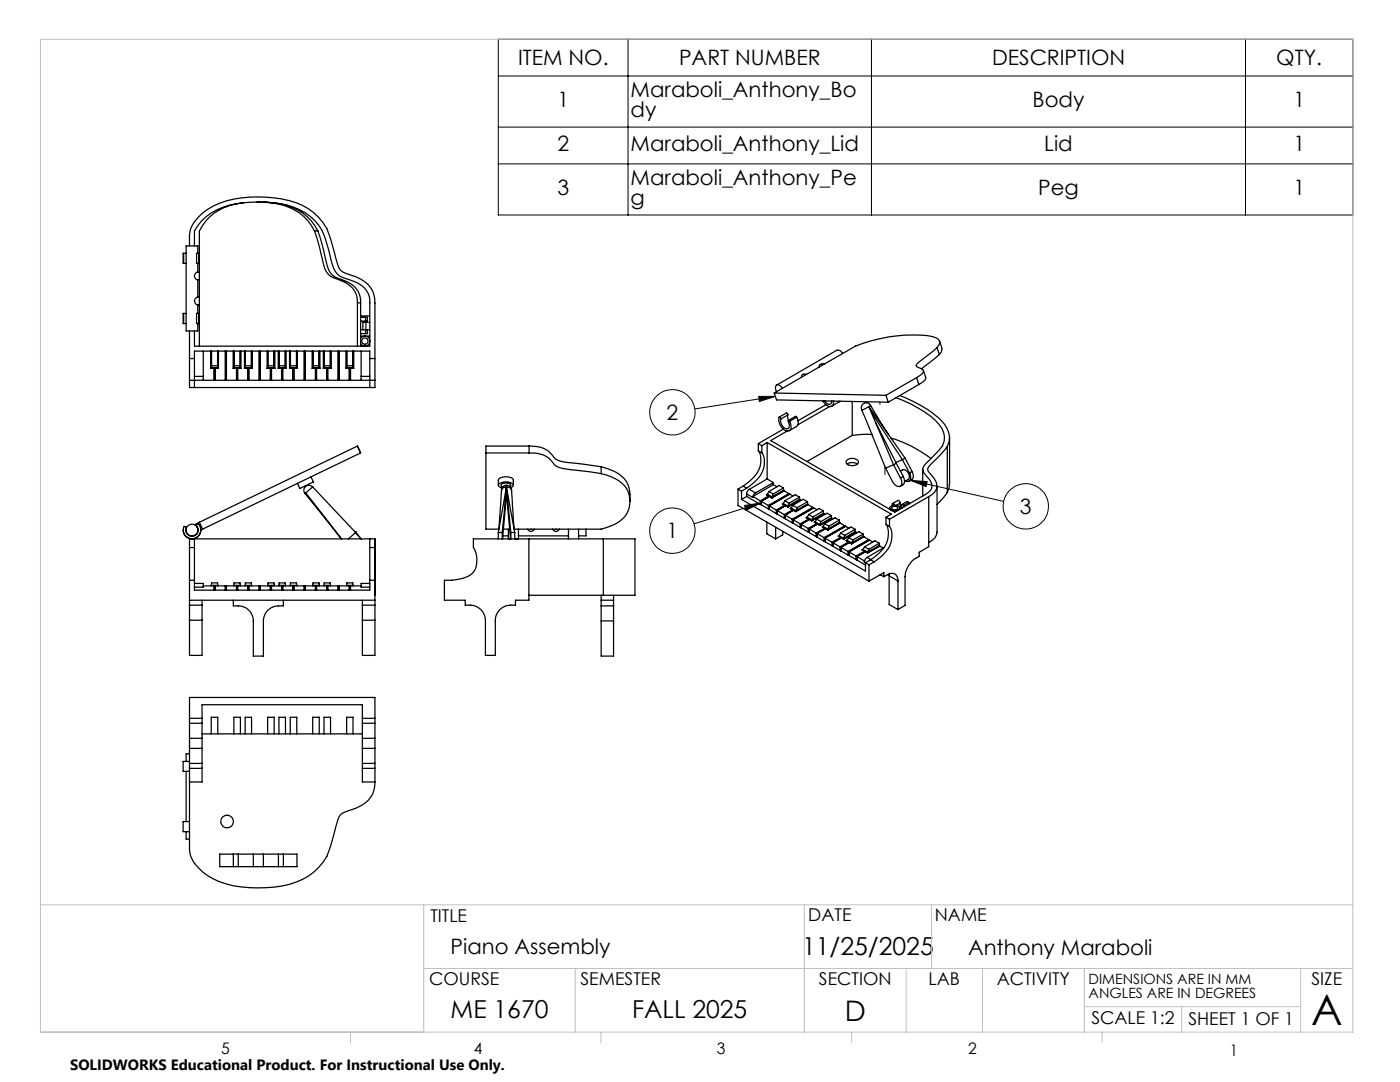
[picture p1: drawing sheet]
<svg xmlns="http://www.w3.org/2000/svg" width="279mm" height="216mm" viewBox="0 0 279 216" stroke-linecap="round" stroke-linejoin="round" font-family="sans-serif">
<g fill="none" stroke="#000" stroke-width=".25">
<path d="M36.7 50.6h-.2v2h.2M36.7 52.6h.4M36.7 50.6h.4M36.7 50.6v2M37.8 49.1v-1.9a6 6 0 0 1 2.8-4.8 16.8 16.8 0 0 1 10.9-3.1 17.3 17.3 0 0 1 11.1 3.1 10.9 10.9 0 0 1 3.8 6.6l.8 3.2a2.92 2.92 0 0 0 2.7 2.7 6.2 6.2 0 0 1 4.7 4l.2 1.6v11h-1v-1.4h-35v1.4h-1v-5.5M39.5 50.6v-1.5h-2.4v16.9h2.4v-1.4M39.5 52.6v1.7M39.5 55.8v3.5M39.7 50.6h-.5v2h.5M39.7 50.6v2M39.7 52.6h.1M39.7 50.6h.1"/>
<path d="M39.8 59.3a.77 .77 0 0 0-1 .5 .77 .77 0 0 0 .6 1M39.8 54.3a.79 .79 0 0 0-1 .8 .79 .79 0 0 0 1 .7M48.6 40.5a11.9 11.9 0 0 0-9.8 5.6v3M51.3 40.3h.6M51.6 40.3a15.5 15.5 0 0 1 10.3 2.9 9 9 0 0 1 3.3 5.3l1 3.8a3.9 3.9 0 0 0 3.5 3.5 5 5 0 0 1 4.1 4v9.3h-35v-3.1M52.7 40.3a12.4 12.4 0 0 1 9.4 3.7l1.3 2.1M62.8 46.1a10.2 10.2 0 0 0-8.8-5.6 17.8 17.8 0 0 0-10.3 1.4 9.1 9.1 0 0 0-3.9 4.2v23M62.8 46.1l.7 2.4 1 3.8a3.8 3.8 0 0 0 3.1 3.5 4.6 4.6 0 0 1 3.7 4.6M62.8 46.1h.6M63.4 46.1l.8 2.4 .9 3.8a3.7 3.7 0 0 0 3.2 3.5 4.6 4.6 0 0 1 3.7 4.6M36.7 62.5h-.2v2.1h.2M36.7 64.6h.4"/>
<path d="M36.7 62.5h.4M36.7 62.5v2.1M37.8 71.6v4.3M37.8 75.9v1.4h37v-1.4M37.8 75.9h4.9M38.8 71.6v5.7M38.8 75.1h1.8M39.4 60.8h.4M39.5 60.8v1.7M39.7 62.5h-.5v2.1h.5M39.7 62.5v2.1M39.7 64.6h.1"/>
<path d="M39.7 62.5h.1M40.6 75.1v.8M40.6 70.1v5M42.1 70.1v3.4M42.1 73.5h.6M42.2 73.4l-.1 .1M42.2 70.1v3.3M42.2 73.4h1.3M42.2 70.1v2.9M42.2 73h1.2M42.2 73v.4M42.7 73.5v2.4"/>
<path d="M42.8 73.4l.1 .1M42.8 75.7l.1 .2M42.8 73.4l-.1 .1M42.8 75.7l-.1 .2M42.8 73.4v2.3M42.9 73.5v2.4M42.9 75.9h2M42.9 73.5h.7M43.4 70.1v2.9M43.4 73l.1 .4M43.5 73.4l.1 .1M43.5 70.1v3.3"/>
<path d="M43.6 70.1v3.4M44.9 70.1v5.8M45 75.7l-.1 .2M45 75.7l.2 .2M45 70.1v5.6M45.2 70.1v5.8M45.2 75.9h2M46.5 70.1v3.4M46.5 73.5h.7M46.7 73.4l-.2 .1M46.7 70.1v3.3M46.7 73.4h1.3"/>
<path d="M46.7 73h1.2M46.7 70.1v2.9M46.7 73v.4M47.2 73.5v2.4M47.3 73.4l.1 .1M47.3 75.7l.1 .2M47.3 73.4l-.1 .1M47.3 75.7l-.1 .2M47.3 73.4v2.3M47.4 73.5v2.4M47.4 75.9h2M47.4 73.5h.7"/>
<path d="M47.9 70.1v2.9M47.9 73l.1 .4M48 73.4l.1 .1M48 70.1v3.3M48.1 70.1v3.4M48.8 73.5h.6M48.8 70.1v3.4M48.9 73.4l-.1 .1M48.9 73.4h1.3M49 70.1l-.1 3.3M49.4 73.5v2.4M49.6 73.4l-.2 .1"/>
<path d="M49.6 75.7l-.2 .2M49.6 73.4l.1 .1M49.6 75.7l.1 .2M49.6 73.4v2.3M49.7 73.5v2.4M49.7 75.9h2M49.7 73.5h.6M50.2 73h-1.2l-.1 .4M50.2 70.1v2.9M50.2 73v.4M50.2 73.4l.1 .1M50.2 70.1v3.3"/>
<path d="M50.3 70.1v3.4M51.7 70.1v5.8M51.8 75.7l.1 .2M51.8 75.7l-.1 .2M51.8 70.1v5.6M51.9 70.1v5.8M51.9 75.9h2M53.3 73.5h.6M53.3 70.1v3.4M53.4 73.4l-.1 .1M53.4 70.1v3.3M53.4 73.4h1.3"/>
<path d="M53.5 73h1.2M53.5 70.1v2.9M53.5 73l-.1 .4M53.9 73.5v2.4M54.1 73.4l-.2 .1M54.1 75.7l-.2 .2M54.1 73.4l.1 .1M54.1 75.7l.1 .2M54.1 73.4v2.3M54.2 73.5v2.4M54.2 75.9h2M54.2 73.5h.7"/>
<path d="M54.7 70.1v2.9M54.7 73v.4M54.7 73.4l.2 .1M54.7 70.1v3.3M54.9 70.1v3.4M55.5 73.5h.7M55.5 70.1v3.4M55.7 73.4l-.2 .1M55.7 73.4h1.3M55.7 70.1v3.3M56.2 73.5v2.4M56.3 73.4l-.1 .1"/>
<path d="M56.3 75.7l-.1 .2M56.3 73.4l.1 .1M56.3 75.7l.1 .2M56.3 73.4v2.3M56.4 73.5v2.4M56.4 75.9h2.1M56.4 73.5h.7M56.9 73h-1.2v.4M56.9 70.1v2.9M56.9 73l.1 .4M57 73.4l.1 .1M57 70.1v3.3"/>
<path d="M57.1 70.1v3.4M57.8 73.5h.7M57.8 70.1v3.4M57.9 73.4l-.1 .1M57.9 70.1v3.3M57.9 73.4h1.3M58 73h1.2M58 70.1v2.9M58 73l-.1 .4M58.5 73.5v2.4M58.6 73.4l-.1 .1M58.6 73.4l.1 .1"/>
<path d="M58.6 75.7l.1 .2M58.6 75.7l-.1 .2M58.6 73.4v2.3M58.7 73.5v2.4M58.7 75.9h2M58.7 73.5h.6M59.2 70.1v2.9M59.2 73v.4M59.2 73.4l.1 .1M59.2 70.1v3.3M59.3 70.1v3.4M60.7 70.1v5.8"/>
<path d="M60.8 75.7l.1 .2M60.8 75.7l-.1 .2M60.8 70.1v5.6M60.9 70.1v5.8M60.9 75.9h2M62.3 73.5h.6M62.3 70.1v3.4M62.4 73.4l-.1 .1M62.4 70.1v3.3M62.4 73.4h1.3M62.5 73h1.2M62.5 70.1v2.9"/>
<path d="M62.5 73l-.1 .4M62.9 73.5v2.4M63.1 73.4l-.2 .1M63.1 75.7l-.2 .2M63.1 73.4l.1 .1M63.1 75.7l.1 .2M63.1 73.4v2.3M63.2 73.5v2.4M63.2 75.9h2M63.2 73.5h.7M63.7 70.1v2.9M63.7 73v.4"/>
<path d="M63.7 73.4l.2 .1M63.7 70.1v3.3M63.9 70.1v3.4M64.5 73.5h.7M64.5 70.1v3.4M64.7 73.4l-.2 .1M64.7 70.1v3.3M64.7 73.4h1.3M64.7 73h1.2M64.7 70.1v2.9M64.7 73v.4M65.2 73.5v2.4"/>
<path d="M65.3 73.4l-.1 .1M65.3 75.7l-.1 .2M65.3 73.4l.1 .1M65.3 75.7l.1 .2M65.3 73.4v2.3M65.4 73.5v2.4M65.4 75.9h2.1M65.4 73.5h.7M65.9 70.1v2.9M65.9 73l.1 .4M66 73.4l.1 .1M66 70.1v3.3"/>
<path d="M66.1 70.1v3.4M67.5 70.1v5.8M67.6 75.7l.1 .2M67.6 75.7l-.1 .2M67.6 70.1v5.6M67.7 70.1v5.8M67.7 75.9h2M69 73.5h.7M69 70.1v3.4M69.2 73.4l-.2 .1M69.2 73.4h1.2M69.2 70.1v3.3"/>
<path d="M69.7 73.5v2.4M69.8 73.4l.2 .1M69.8 73.4l-.1 .1M69.8 75.7l.2 .2M69.8 75.7l-.1 .2M69.8 73.4v2.3M70 73.5v2.4M70 75.9h4.8M70 73.5h.6M70.4 73h-1.2v.4M70.4 70.1v2.9M70.4 73v.4"/>
<path d="M70.4 73.4l.2 .1M70.4 70.1v3.3M70.6 70.1v3.4M71.3 60.4v8.7M71.3 60.4h.7M72 67.5a.99 .99 0 0 1 1.5-.2 .99 .99 0 0 1 0 1.5 .99 .99 0 0 1-1.5-.2M72 65.8h1M72 63.3h1M72 66.6h1M72 60.4v8.7M72 67.1h1.8M72 63h1.8"/>
<path d="M72.1 75.1v.8M72.1 70.1v5M72.1 75.1h1.7M73 63.3h.3v.8h-1.3M73 63.3v1M73 65.8v.8M73 64.3h-.6v1.5M73 65.8h.8M73 64.3h.8M73 64.3v1.5M73.3 65.8v.8h-.3M73.8 71.6v5.7"/>
<path d="M74.8 71.6v4.3M154.5 78.4l22.3 .5M154.5 78.4l.5 1.4 22.3 .5M156.1 77.5l-.2-.4a.59 .59 0 0 0-.8-.3 .59 .59 0 0 0-.3 .7l.2 .6M160.4 74.7l-.3 .1-.2 .4M160.4 74.6l.6 .1M164.2 80a1.67 1.67 0 0 0 1.7 1.1 .95 .95 0 0 0 .5-1.1M164.5 72.6l-.8 .1-.2 .2v.3M164.6 80l.3 .3a.61 .61 0 0 0 .7 .4 .61 .61 0 0 0 .4-.7M168.2 70.5l-.5-.5-.7-.1-12 6.9M176.8 78.9l.5 1.4M178.8 79.3a25.8 25.8 0 0 1 7.9 4.6 4.2 4.2 0 0 1 1.4 5l-.7 1-2.1 2.1a2.78 2.78 0 0 0-1.2 1.7l.5 1a3.8 3.8 0 0 1 1.4 2.4 2.03 2.03 0 0 1-1.3 1.6l-6.1 3.5-24.8-14.3 3.3-1.9"/>
<path d="M179.5 78.9a26.5 26.5 0 0 1 8 4.7 4.5 4.5 0 0 1 1.6 5.5M182.9 75.4l-6.1 3.5M182.9 75.4l.5 1.3M183.4 76.7l-6.1 3.6M184.3 73.9l.4 1.4a1.12 1.12 0 0 1-.8 1.1l-.5 .3M187 69.4l.4-.6a.95 .95 0 0 0-.6-1.4 18.1 18.1 0 0 0-7.8-.4l-4.1 .7-4.1 1.3-16.3 9.4M187 69.4l-4 3.3-.2 .3 .1 .1 .7 .3a.68 .68 0 0 1 .7 .8 2.72 2.72 0 0 1-1.4 1.2M187 69.4l.5 1.3M187.5 70.7l-3.6 2.9M187.5 68.1l.5 1.6-.5 1M60.9 98.5l7.2 9M61 98.4l7.2 9.1"/>
<path d="M61 98.4l-.1 .1M62.1 95.1l.4 1.1-1.9 .9-.8 .4-.4-1.1M62.4 97.2a1.01 1.01 0 0 0-1.4-.1 1.01 1.01 0 0 0-.1 1.4M62.4 97.2l-1.4 1.2M62.4 97.2l8.6 9.1M97 90.4h8.6M99.4 96.8v-1a2.03 2.03 0 0 1 2.6-.5l.4 .4v1.1M100.1 97.8l-.5 7.6M100.4 97.1a1.02 1.02 0 0 1 1.1-.2 1.02 1.02 0 0 1 .6 .9 1.09 1.09 0 0 0-1-.6 1.09 1.09 0 0 0-1 .6zM101.1 97.2l1.6 9.1M101.1 98.5l.8 9M101.1 97.2l-1.7 9.1"/>
<path d="M101.1 98.5l-.8 9M101.1 97.2v1.3M101.7 97.1l.2-.1a.56 .56 0 0 0-.2-.6 .56 .56 0 0 0-.6 0 .84 .84 0 0 0-1.1 .5l.3 .3M102 97.3a.48 .48 0 0 0 .4-.5 .48 .48 0 0 0-.4-.5 2.17 2.17 0 0 0-2.5 .5l.1 .3 .6 .3M102.1 97.8l.5 7.6M105.6 90.4a5 5 0 0 1 5 2.3 7.9 7.9 0 0 0 4.5 1.1l4.9 .7M105.6 89a5.1 5.1 0 0 1 5 2.4l.3 .2a15 15 0 0 0 5.4 1l3.7 .5M105.6 89h-8.6v16.6h2.6M105.6 89v1.4M120 94.5a8.3 8.3 0 0 1 5 2.9 5.1 5.1 0 0 1-3 7.5l-2 .7h-17.4M120 93.1l1 .4a5.8 5.8 0 0 1 4.7 4.5v2M120 93.1v1.4"/>
<path d="M147.3 97.6v3.3l26.1 15.1M147.3 97.6l.7 .4M148 98v1.7M148 99.7l24.7 14.2v-1.6M148.3 97l-1 .6M148.3 97l.7 .4M149 97.4l-1 .6M149 99.1l2.7 1.5M149 99.1l-1 .6M149 98.6v.5M149 98.6l1.2 .7v-.2M149.5 97.6l-.3 .4-.2 .6"/>
<path d="M149.5 97.6l1.3 .8M150.2 99.1l1.5 .8M150.2 99.1h.1M150.8 98.4l-.5 .7M151.3 90a4.5 4.5 0 0 1-1.3 5.6l-1.7 1.4M151.3 88.5l.7 .4M151.3 90l.7 .3M151.3 88.5v1.5M151.7 99.9l.2 .1M151.7 99.9v.7M152 90.3a4.5 4.5 0 0 1-1.3 5.8l-1.7 1.3M152 88.9v1.4"/>
<path d="M153 98.7h.1M153 98.7l.6 .3M153.1 88.3l24.8 14.3-1.1 .6M153.1 88.3l-1.1 .6M153.1 95.6l1.2 .7M153.1 88.3v7.3M153.1 95.6l-3.6 2M153.1 98.6v.2M153.1 98.6l1 .6M153.1 98.6l-.1 .1M153.5 98.1l.8 .5M153.5 98.1l-.4 .5"/>
<path d="M153.6 99v.1M153.6 99h-.2l-1.7 .9M153.6 99l-1.7 1M153.6 99l.5 .3M153.6 99.1l-1.7 .9M154.1 99.3h.1M154.1 99.2v.1M154.3 98.6l-.2 .6M154.3 96.7l.8 .4M154.3 96.3v.4M154.3 96.7l-4 2.4M154.3 96.3l-3.5 2.1"/>
<path d="M155.8 83.6a.25 .25 0 0 0 0-.3 .25 .25 0 0 0-.3 0 2.33 2.33 0 0 0 1.8 2.7 .86 .86 0 0 0 .5-1.3l-.2-.6M155.8 83.6a1.57 1.57 0 0 0 1.4 1.9 1.46 1.46 0 0 0 .1-1.6l.3 .2M156.4 85.6l-5.1 2.9M156.4 97.4v.4M156.4 97.4l-.9-.5-2 1.2M156.4 97.4l-2.1 1.2M156.4 97.8v.1M156.4 97.8l-2.3 1.4M156.5 97.9l-2.4 1.4M156.5 97.9l.9 .6M156.6 99.9l.9 .5M156.6 99.9l-.3 .6"/>
<path d="M157.2 82.8l.1 1.1 1.4-.8 .3 .2M157.2 82.8v-.2l-.2-.2-1.5 .8M157.2 82.8l-1.4 .8M157.4 98.5l.1 .1M157.4 98.5l-4 2.4M157.6 98.6l-4.1 2.3M157.6 98.6l.7 .4M157.6 98.6l-4.1 2.4M159 83.3l.3 1-.1 .5-1.7 1.1M159 83.3l-1.4 .8M159.6 99.2l-.9-.5-2.1 1.2M159.6 99.2v.4"/>
<path d="M159.6 99.2l-2.1 1.2M159.6 99.6l.1 .2M159.6 99.6l-2.4 1.4M159.7 99.8l-2.5 1.4M159.7 99.8l.2 .1M164.8 80.8l-5.6 3.2M165.6 81.1l-6.4 3.7M167.6 80l-1.6 1M169 91.8a1.52 1.52 0 0 1 2.3 .4 1.43 1.43 0 0 1-2.5 0zM169.1 92.6a1.81 1.81 0 0 1 2 0M170.1 86.9l-9 5.2M170.1 80.1v6.8"/>
<path d="M173.4 81.1l4.9 11.6M173.4 81.1l-1.4 .7M173.4 81.1l7.2 10.3M173.7 80.9l-.3 .2M173.9 82.3l6.2 9.4M174 86.7l-1-.1-2.9 .3M174.7 84.3l4.2 8.1M176.7 93.4l1.4 2.7a1.16 1.16 0 0 0 1.7 .8l.2-.6-.3-.9M177.3 86.7l-2.6-4.2a4.8 4.8 0 0 0-1.3-2 1.01 1.01 0 0 0-1.2 .2 1.01 1.01 0 0 0-.2 1.1l4.7 11.6M177.8 87.4a23 23 0 0 1 8 4.1M178.3 92.7l-1.6 .7M178.3 92.7l1.4 2.7"/>
<path d="M178.9 92.4l-.6 .3M178.9 92.4l1.4 2.7-.6 .3M179.7 94a.97 .97 0 0 1 1-.2 .97 .97 0 0 1 .6 .7l.2 .6-.1 .4-.9 .6M180.1 91.7l-1.3 .6M180.1 91.7l1.4 2.7M180.2 95.1a1.19 1.19 0 0 1-.5 1.9M180.6 91.4l-.5 .3M180.6 91.4l1.4 2.7M181.5 94.4h.1M181.5 94.4l.2 .6a.7 .7 0 0 1-.1 .9 .7 .7 0 0 1-.8 .1M182 94.1a1.19 1.19 0 0 1-.6 1.9M182 94.1l-.5 .3"/>
<path d="M184.1 93.7v5.3M185.3 99.1v10l-1.9 1.1v.8a4.7 4.7 0 0 0-2.8 4.1v5.7l-1.4 .8M185.3 99.1l-7.8 4.5M187 97v9.2M189.1 89.1l-2.5 2.7a3.7 3.7 0 0 0-1.5 1.9l.4 .7a3.2 3.2 0 0 1 1.4 3.2l-.3 .5-1.3 1M189.1 98.3l-2.1 2.3M189.1 89.1v9.2M189.5 87.3v9.2l-.1 .8-.3 1M36.7 105.1l.3-.1 .1 .2a1.27 1.27 0 0 0 1.2 1.8 1.27 1.27 0 0 0 1.1-1.8l-.1-.2a.25 .25 0 0 1 0-.4 .25 .25 0 0 1 .4 0 1.74 1.74 0 0 1-1.1 2.9 1.74 1.74 0 0 1-1.9-2.4zM37.1 105.3v.5M37.8 109.3v6.5M37.8 109.3v-1.8h37v13.3"/>
<path d="M37.8 115.8h1M37.8 119.8h37M37.8 115.8v5M37.8 109.3h1M38.8 109.3v6.5M38.8 116.4h1.8v.5M38.8 115.8v2h35v-2M38.8 107.5v1.8M39.5 106h.1M39.8 104.2l-1 .5M39.8 104.2l31.5-15.2 .7 1.4-31.6 15.2M39.8 104.2l.6 1.4"/>
<path d="M40.3 119.8v1M40.4 105.6l-.3 .2a1.76 1.76 0 0 1-1.8 1.7 1.76 1.76 0 0 1-1.8-1.7M40.6 116.9h2.1M40.6 116.9v.3h-1.8M42.2 116.8v-.5h1.2l.1 .5M42.2 116.8h1.3M42.2 116.8v.1M42.7 116.9l.1 .2M42.7 116.9v.9M42.8 117.1v.7M42.9 116.9l-.1 .2M42.9 116.9v.9"/>
<path d="M42.9 116.9h2M43.5 116.8v.1M44.9 116.9l.1 .2M44.9 116.9v.9M45 117.1v.7M45.2 116.9l-.2 .2M45.2 116.9h2M45.2 116.9v.9M46.6 119.8v1.1a3.2 3.2 0 0 1 4 3v7h2v-7a3.2 3.2 0 0 1 4-3v-1.1M46.7 116.8v-.5h1.2l.1 .5M46.7 116.8h1.3M46.7 116.8v.1"/>
<path d="M47.2 116.9l.1 .2M47.2 116.9v.9M47.3 117.1v.7M47.4 116.9l-.1 .2M47.4 116.9h2M47.4 116.9v.9M48 116.8v.1M48.9 116.8l.1-.5h1.2v.5M48.9 116.8h1.3M48.9 116.8v.1M49.4 116.9l.2 .2M49.4 116.9v.9"/>
<path d="M49.6 117.1v.7M49.7 116.9l-.1 .2M49.7 116.9h2M49.7 116.9v.9M50.2 116.8v.1M51.7 116.9l.1 .2M51.7 116.9v.9M51.8 117.1v.7M51.9 116.9l-.1 .2M51.9 116.9h2M51.9 116.9v.9M53.4 116.8l.1-.5h1.2v.5"/>
<path d="M53.4 116.8h1.3M53.4 116.8v.1M53.9 116.9l.2 .2M53.9 116.9v.9M54.1 117.1v.7M54.2 116.9l-.1 .2M54.2 116.9h2M54.2 116.9v.9M54.7 116.8v.1M55.7 116.8v-.5h1.2l.1 .5M55.7 116.8h1.3M55.7 116.8v.1"/>
<path d="M56.2 116.9l.1 .2M56.2 116.9v.9M56.3 117.1v.7M56.4 116.9l-.1 .2M56.4 116.9h2.1M56.4 116.9v.9M57 116.8v.1M57.9 116.8l.1-.5h1.2v.5M57.9 116.8h1.3M57.9 116.8v.1M58.5 116.9l.1 .2M58.5 116.9v.9"/>
<path d="M58.6 117.1v.7M58.7 116.9l-.1 .2M58.7 116.9h2M58.7 116.9v.9M59.2 116.8v.1M60.7 116.9l.1 .2M60.7 116.9v.9M60.8 117.1v.7M60.9 116.9l-.1 .2M60.9 116.9h2M60.9 116.9v.9M62.4 116.8l.1-.5h1.2v.5"/>
<path d="M62.4 116.8h1.3M62.4 116.8v.1M62.9 116.9l.2 .2M62.9 116.9v.9M63.1 117.1v.7M63.2 116.9l-.1 .2M63.2 116.9h2M63.2 116.9v.9M63.7 116.8v.1M64.7 116.8v-.5h1.2l.1 .5M64.7 116.8h1.3M64.7 116.8v.1"/>
<path d="M65.2 116.9l.1 .2M65.2 116.9v.9M65.3 117.1v.7M65.4 116.9l-.1 .2M65.4 116.9h2.1M65.4 116.9v.9M66 116.8v.1M67.5 116.9l.1 .2M67.5 116.9v.9M67.6 117.1v.7M67.7 116.9l-.1 .2M67.7 116.9h2"/>
<path d="M67.7 116.9v.9M69.2 116.8v-.5h1.2v.5M69.2 116.8h1.2M69.2 116.8v.1M69.7 116.9l.1 .2M69.7 116.9v.9M69.8 117.1v.7M70 116.9l-.2 .2M70 116.9h2.1M70 116.9v.9M70.4 116.8v.1M70.9 106.2h.1"/>
<path d="M71 106.3h.1M71 106.3l-1.5 1.2M71 106.3l1.1 1.2M72.1 116.9v.3h1.7M72.3 119.8v1M73.8 109.3h1v6.5h-1M73.8 109.3v6.5M73.8 116.4h-1.7v.5M73.8 107.5v1.8M94.5 107.5h11.1v12.3h-2.7v1a3.3 3.3 0 0 0-4.1 3v7h-1.9v-7a3 3 0 0 0-3-3h-1v-1h-4.2v-4a9 9 0 0 0 5.5-1.4 4.2 4.2 0 0 0 .8-4l-.5-1.1zM99.4 106.3v1.2M99.4 106.3h.8"/>
<path d="M100.2 106.3l.9-8.9 .9 8.9M100.2 106.3v1.2M100.3 106.9h1.2M100.4 105.6h1.3M101.5 105.6v1.9M102 106.3h.7M102 106.3v1.2M102.7 106.3v1.2M103.5 105.6v1.9M103.5 106.9h10M105.3 105.6a.72 .72 0 0 0 .7 .4 .72 .72 0 0 0 .6-.4M105.6 107.5h14.8"/>
<path d="M105.6 118.8h14.8M110.3 105.6a.71 .71 0 0 0 .6 .5 .71 .71 0 0 0 .7-.5M113.5 105.6v1.9M115.5 105.6v1.9M116.9 105.6v1.3h-1.4M120 119.8h2.4M120 118.8v2.1M120.4 107.5h6.3v11.3h-6.3M120.4 107.5v11.3M122.4 118.8v2.1M151.7 100.6h.2M151.9 100v.7"/>
<path d="M151.9 100h.1M151.9 100.7l1.5 .9M151.9 100l1.5 .9M153 104.2v2.3l1.8 1M153.4 101.6h.1M153.4 100.9h.1M153.4 100.9v.7M153.5 101.6h.1M153.5 100.9v.1M153.5 100.9v.7M153.5 101.6l1.4 .9M153.5 101l1.4 .8"/>
<path d="M153.5 101v.6M154.8 105.2v2.3M154.9 102.5h.2M154.9 101.8h.2M154.9 101.8v.7M155.1 101.8v.8M155.1 101.8v.1M155.1 102.6l1.4 .8M155.1 101.9l1.4 .8M155.1 101.9v.7M156.1 100.5l.6 .3M156.1 100.5l.5 .3"/>
<path d="M156.2 106v.7l-1.4 .8M156.3 100.5l.9 .5M156.3 100.5v.1M156.4 100.4l-.3 .1M156.5 103.4h.2M156.5 102.7l.2 .1M156.5 102.7v.7M156.6 100.8l.2 .1M156.6 100.8l-1.7 1M156.7 102.8v.7M156.7 102.8h.1M156.7 103.5l1.4 .8"/>
<path d="M156.7 102.8l1.4 .8M156.8 100.9h.1M156.8 100.9l-1.7 .9M156.8 100.9l.4 .3M156.8 100.9l-1.7 1M157.2 101v.2M157.5 100.4l-.3 .6M157.7 101.5l.6 .2M157.7 101.5l.5 .2M157.9 101.4l.9 .5M157.9 101.4v.1M157.9 101.4l-.2 .1"/>
<path d="M158.1 104.3h.2M158.1 103.6l.2 .1M158.1 103.6v.7M158.2 101.7l.2 .1M158.2 101.7l-1.7 1M158.2 100.8l.9 .5M158.2 100.8l-.3 .6M158.3 103.7v.7M158.3 103.7h.1M158.3 104.4l1.4 .8M158.3 103.7l1.4 .8M158.4 101.8h.1"/>
<path d="M158.4 101.8l-1.7 1M158.4 101.8l.4 .3M158.8 102.1h.1M158.8 101.9v.2M159.1 101.3l-.3 .6M159.7 105.2h.1M159.7 104.5l.1 .1M159.7 104.5v.7M159.8 105.3h.1M159.8 104.6h.1M159.8 104.6l.1 .7M159.9 105.3l1.4 .9"/>
<path d="M159.9 104.6l1.4 .8M160.9 103.3l.6 .3M160.9 103.3l.5 .3M161.1 103.2l.9 .6M161.1 103.2v.2M161.1 103.2l-.2 .1M161.1 100.1l-.8-.5-2.1 1.2M161.1 100.1l.1 .4M161.1 100.1l-2 1.2M161.2 100.5l.1 .2M161.2 100.5l-2.4 1.4M161.3 100.7l-2.5 1.4"/>
<path d="M161.3 100.7l.9 .5M161.3 106.2l.2 .1M161.3 105.4l.1 .1M161.3 105.4v.8M161.4 103.6h.1M161.4 103.6l-1.7 .9M161.4 102.7l-.3 .5M161.4 102.7l.8 .5M161.4 105.5l.1 .1M161.4 105.5l.1 .8M161.5 106.3l1.4 .8M161.5 105.6l1.4 .8"/>
<path d="M161.6 103.6h.1M161.6 103.6l-1.8 1M161.6 103.6l.4 .3M161.6 103.6l-1.7 1M162 103.9h.1M162 103.8v.1M162.2 101.2l.1 .2M162.2 101.2l-4.1 2.4M162.2 103.2l-.2 .6M162.3 101.4h.1M162.3 101.4l-4 2.3M162.4 101.4l.7 .3"/>
<path d="M162.4 101.4l-4.1 2.3M162.5 104.2l.6 .3M162.5 104.2l.5 .3M162.7 104.1l.9 .6M162.7 104.1v.2M162.7 104.1l-.2 .1M162.9 107.1h.1M162.9 106.4h.1M162.9 106.4v.7M163 104.5h.1M163 103.6l.8 .5M163 104.5l-1.7 .9"/>
<path d="M163 103.6l-.3 .5M163 106.4l.1 .8M163 106.4l.1 .1M163.1 107.2l1.4 .8M163.1 106.5l1.4 .8M163.1 106.5v.7M163.2 104.5v.1M163.2 104.5l-1.8 1M163.2 104.6l.4 .2M163.2 104.5l.4 .3M163.2 104.6l-1.7 1M163.6 104.8h.1"/>
<path d="M163.6 104.7v.1M163.8 104.1l-.2 .6M164.1 105.1l.6 .3M164.1 105.1l.5 .3M164.3 105.1l.9 .5M164.3 105.1v.1M164.3 105l-.2 .1M164.3 102l-.8-.5-2.1 1.2M164.3 102l.1 .4M164.3 102l-2.1 1.2M164.4 102.4v.2M164.4 102.4l-2.4 1.4"/>
<path d="M164.4 102.5l-2.4 1.4M164.4 102.5l.2 .1M164.5 108h.1M164.5 107.3l.1 .1M164.5 107.3v.7M164.6 105.4l.1 .1M164.6 104.5l.8 .5M164.6 105.4l-1.7 1M164.6 104.5l-.3 .6M164.6 107.4v.7M164.6 107.4h.1M164.6 108.1l1.5 .8"/>
<path d="M164.6 107.4l1.5 .8M164.7 105.4v.1M164.7 105.4l-1.7 1M164.7 105.4l.5 .3M164.7 105.5l-1.6 1M164.7 105.5l.5 .3M165.2 105.7v.1M165.2 105.6v.1M165.4 105l-.2 .6M165.9 102.9v.4M165.9 102.9l-.8-.5-2.1 1.2M165.9 102.9l-2.1 1.2"/>
<path d="M165.9 103.3v.2M165.9 103.3l-2.3 1.4M166 103.4h.1M166 103.4l-2.4 1.4M166 103.4l.2 .1M166.1 108.9h.1M166.1 108.2l.1 .1M166.1 108.2v.7M166.2 108.9v.1M166.2 108.3h.1M166.2 108.3v.6M166.2 109l1.4 .8"/>
<path d="M166.2 108.3l1.4 .8M166.2 108.3v.7M167.3 107h.1M167.3 107l.6 .3M167.5 106.9l.9 .5M167.5 106.9v.1M167.5 106.9l-.2 .1M167.5 103.8v.4M167.5 103.8l-.8-.5-2.1 1.2M167.5 103.8l-2.1 1.2M167.5 104.2v.2M167.5 104.2l-2.3 1.4"/>
<path d="M167.6 104.4l-2.4 1.3M167.6 109.8h.2M167.6 109.1l.2 .1M167.6 104.4l1 .5M167.6 109.1v.7M167.6 104.4l-2.4 1.4M167.7 106.4l-.2 .5M167.7 106.4l.9 .4M167.8 109.2v.7M167.8 109.2h.1M167.8 109.9l1.4 .8M167.8 109.2l1.4 .8"/>
<path d="M167.9 107.3v.1M167.9 107.3l-.2-.1-1.6 1M167.9 107.3l-1.7 1M167.9 107.3l.5 .3M167.9 107.4l-1.7 .9M167.9 107.4l.5 .2M168.4 107.6h.1M168.4 107.4v.2M168.6 104.9l.1 .1M168.6 106.8l-.2 .6M168.6 104.9l-4.1 2.4M168.7 105h.1"/>
<path d="M168.7 105l-4.1 2.4M168.8 105l.6 .4M168.8 105l-4.2 2.4M168.9 107.9l1.1 .6M168.9 107.9l.4 .3M169.1 107.8l.9 .5M169.1 107.8v.1M169.1 107.8l-.2 .1M169.2 110.7h.2M169.2 110l.2 .1M169.2 110v.7M169.3 108.2h.2"/>
<path d="M169.3 108.2l-1.7 .9M169.4 110.1v.7M169.4 110.1h.1M169.4 107.3l-.3 .5M169.4 107.3l.8 .4M169.4 110.8l1.5 .9M169.4 110.1l1.5 .8M169.5 108.2v.1M169.5 108.2l-1.7 1M169.5 108.3l-1.7 .9M169.5 108.3l.5 .2M170 108.5h.1"/>
<path d="M170 108.3v.2M170.2 107.7l-.2 .6M170.7 105.6v.5M170.7 105.6l-.9-.4-2.1 1.2M170.7 105.6l-2.1 1.2M170.7 106.1v.1M170.7 106.1l-2.3 1.3M170.8 106.2l-2.4 1.4M170.8 106.2l.2 .1M170.9 111.7h.1M170.9 110.9l.1 .2M170.9 110.9v.8"/>
<path d="M171 111.1v.7M171 111.1h.1M171 111.8l1.7 .9M171 111.1l1.5 .8M172 109.7l.6 .3M172 109.7l.5 .3M172.2 109.6l.9 .6M172.2 109.6v.2M172.3 106.6v.4M172.3 106.6l-.9-.5-2 1.2M172.3 106.6l-2.1 1.1M172.3 109.6l-.3 .1"/>
<path d="M172.3 107v.1M172.3 107l-2.3 1.3M172.4 107.1l-2.4 1.4M172.4 107.1l1 .6M172.5 110l.2 .1M172.5 111.9v.2M172.5 110l-1.6 .9M172.5 112.1l.3 .2M172.5 111.9h.1M172.5 109.1l-.3 .5M172.5 109.1l.9 .5M172.7 110.1h.1"/>
<path d="M172.7 110.1l-1.7 1M172.7 110.1l.4 .2M172.7 112.3l.7 .4M173 111.2l-.5 .7M173 111.2l.8 .5M173.1 110.3h.1M173.1 110.2v.1M173.4 107.7v.1M173.4 107.7l-4.2 2.3M173.4 109.6l-.3 .6M173.4 112.7v3.3M173.5 107.8l-4.1 2.3"/>
<path d="M173.5 107.8l.7 .4M173.7 111.7l-1 .6M173.7 111.7l.7 .4M174.4 112.1l-1 .6M175.5 108.4v.4M175.5 108.4l-.9-.5-2.1 1.2M175.5 108.4l-2.1 1.2M175.5 108.8v.2M175.5 108.8l-2.4 1.4M175.6 109l-2.5 1.3M175.6 109l.7 .4M175.6 114.7l.8 .4"/>
<path d="M176.4 115.1a2.43 2.43 0 0 1 2-.6 1.37 1.37 0 0 1 .8 1.4M176.4 115.1v-.8l-3 1.7M176.4 109.3l-3.4 1.9M176.8 104.6a4.7 4.7 0 0 1-1.3 5.7l-1.8 1.4M176.8 104.6l.7 .5M176.8 103.2l.7 .4M176.8 103.2v1.4M177.4 114.5v.4M177.4 114.9l1.8 1M177.4 114.9v5.7l1.8 1M177.5 105.1a4.7 4.7 0 0 1-1.3 5.7l-1.8 1.3M177.5 103.6v1.5"/>
<path d="M177.6 101.4v.2M177.6 101.5l-.1 .1M177.6 101.2a1.2 1.2 0 0 1 2 .2 1.16 1.16 0 0 1-2-.1zM178 101.2a.73 .73 0 0 1 1.2 .2 .65 .65 0 0 1-.7 .3 .65 .65 0 0 1-.5-.5zM178.5 100.8l-.1-.3h-.3l-.1 .4M179.2 115.9v5.7M179.6 101.4v.2M179.6 100.4l.3 1M179.6 100.4l-.1-.5-.3-.1-1.1 .7M179.6 100.4l-.7 .4M179.8 101.3l.2 .1M180.3 100.9l-.2-.2-.2 .1 .2 .5"/>
<path d="M180.3 100.9l.1 .2M181.4 100.3l-.4-.2-1 .6M181.4 100.3l-1.1 .6M181.4 100.3l.1 .2M187 106.2a2.26 2.26 0 0 1-1.7 2.1M37.8 120.8v3M37.8 123.8v7h2.5v-7M37.8 120.8h2.5M37.8 123.8h2.5M40.3 120.8v3M72.3 120.8v3M72.3 123.8v7h2.5v-7"/>
<path d="M72.3 120.8h2.5M72.3 123.8h2.5M74.8 120.8v3M120 120.9v3M120 120.9h2.4M120 123.9v7h2.4v-7M120 123.9h2.4M122.4 120.9v3M37.1 153.9v10M37.8 150.4h-.7v1.5M37.8 149.3v3M37.8 144.3v3"/>
<path d="M37.8 152.3v17a4.8 4.8 0 0 0 1 3 13.1 13.1 0 0 0 9.5 4.7 22.7 22.7 0 0 0 12.1-1.6 10.9 10.9 0 0 0 6-7.9l1-3.9a2.22 2.22 0 0 1 1.9-1.7 7.5 7.5 0 0 0 5.1-3.6l.4-1.5v-.8M37.8 151.9h-1.3v2h1.3M37.8 144.3v-5.1h37v5.1M37.8 147.3v2M37.8 147.3h2.5M37.8 149.3h2.5M37.8 152.3h2.5M37.8 144.3h2.5M37.8 153.3h2.5M37.8 143.3h2.5M40.3 149.3v3M40.3 144.3v3"/>
<path d="M40.3 144.3v-3.7h32v3.7M40.3 147.3v2M40.3 152.3v3.7h-2.5M40.3 146.4h32M42.2 146.4v-3.3h1.3v3.3M46.7 146.4v-3.3h1.3v3.3M48.9 146.4v-3.3h1.3v3.3M53.4 146.4v-3.3h1.3v3.3M55.7 146.4v-3.3h1.3v3.3M57.9 146.4v-3.3h1.3v3.3M62.4 146.4v-3.3h1.3v3.3M64.7 146.4v-3.3h1.3v3.3"/>
<path d="M69.2 146.4v-3.3h1.2v3.3M72.3 149.3v3M72.3 144.3v3M72.3 147.3v2M72.3 152.3v3.7h2.5M72.3 147.3h2.5M72.3 149.3h2.5M72.3 152.3h2.5M72.3 144.3h2.5M72.3 153.3h2.5M72.3 143.3h2.5M74.8 149.3v3"/>
<path d="M74.8 144.3v3M74.8 147.3v2M74.8 152.3v3.7M37.1 165.9v1.5h.7M37.8 163.9h-1.3v2h1.3M46.6 170.4v2.5M47.6 170.4h3M47.6 172.9h3M47.6 170.4h-3.7v2.5h3.7M47.6 170.4v2.5M50.6 170.4v2.5M50.6 172.9h2"/>
<path d="M50.6 170.4h2M52.6 170.4h3M52.6 172.9h3M52.6 170.4v2.5M55.6 170.4h3.7v2.5h-3.7M55.6 170.4v2.5M56.6 170.4v2.5"/>
<circle cx="72.8" cy="68.1" r=".62"/>
<circle cx="38.3" cy="105.8" r="1.17"/>
<circle cx="45.3" cy="163.9" r="1.25"/>
</g>
<path d="M175.6 80.7v-.5M176.6 94.7v-1.6" fill="none" stroke="#000" stroke-width=".2" stroke-dasharray="6.3 1.3 1.3 1.3 1.3 1.3"/>
<g fill="none" stroke="#000" stroke-width=".2">
<path d="M99.4 7.8h170.6v35.1h-170.6zM99.4 15.2h170.6M125.3 7.8v35.1M173.9 7.8v35.1M248.6 7.8v35.1M99.4 25.4h170.6M99.4 32.7h170.6M151.4 79.1h3.3l-3.1 1zM154.7 79.1l-16 2.5M181.7 95.8l3.3 .3-.2 1zM181.7 95.8l18.6 4.2M148.6 100.9l3.3-.5-3 1.4z"/>
<path d="M151.9 100.4l-13.4 4.1"/>
<circle cx="134.2" cy="82.3" r="4.5"/>
<circle cx="134.2" cy="105.9" r="4.5"/>
<circle cx="204.7" cy="101" r="4.5"/>
</g>
<g fill="none" stroke="#c0c0c0" stroke-width=".2">
<path d="M8.1 7.8h261.9v198.2h-261.9zM8.1 180.6h261.9M84.6 180.6v25.4M84.6 193.3h185.4M114.8 193.3v12.7M160.5 180.6v25.4M180.8 193.3v12.7M185.9 180.6v12.7M196.1 193.3v12.7M216.4 193.3v12.7M259.6 193.3v12.7M70 206v2.1"/>
<path d="M119.9 206v2.1M170 206v2.1M216.4 200.9h43.2M220 206v2.1M235.8 200.9v5.1"/>
</g>
<path d="M181.7 95.8l3.3 .3-.2 1zM148.6 100.9l3.3-.5-3 1.4zM151.4 79.1h3.3l-3.1 1z" fill="#000"/>
<text font-size="8.5" x="261.7" y="204.6">A</text>
<text font-size="5.6" x="168.6" y="203.7">D</text>
<g font-size="4.9">
<text x="160.1" y="190.5">11/25/2025</text>
<text x="89.9" y="203.2">ME 1670</text>
<text x="126.2" y="203.1">FALL 2025</text>
</g>
<g font-size="4.2">
<text x="103.4" y="13">ITEM NO.</text>
<text x="135.5" y="13">PART NUMBER</text>
<text x="198" y="13">DESCRIPTION</text>
<text x="254.7" y="13">QTY.</text>
<text x="111.2" y="21.4">1</text>
<text x="125.9" y="19.3">Maraboli_Anthony_Bo</text>
<text x="125.9" y="23.4">dy</text>
<text x="206.1" y="21.4">Body</text>
<text x="258.1" y="21.4">1</text>
<text x="111.2" y="30.2">2</text>
<text x="125.9" y="30.2">Maraboli_Anthony_Lid</text>
<text x="208.4" y="30.2">Lid</text>
<text x="258.1" y="30.2">1</text>
<text x="111.2" y="38.9">3</text>
<text x="125.9" y="36.9">Maraboli_Anthony_Pe</text>
<text x="125.9" y="41">g</text>
<text x="207.2" y="38.9">Peg</text>
<text x="258.1" y="38.9">1</text>
<text x="133" y="83.7">2</text>
<text x="133" y="107.4">1</text>
<text x="203.6" y="102.5">3</text>
<text x="89.9" y="190.4">Piano Assembly</text>
<text x="193.2" y="190.5">Anthony Maraboli</text>
</g>
<g font-size="3.5">
<text x="85.9" y="183.9">TITLE</text>
<text x="161.3" y="183.8">DATE</text>
<text x="186.6" y="183.8">NAME</text>
<text x="85.6" y="196.5">COURSE</text>
<text x="115.9" y="196.5">SEMESTER</text>
<text x="163.4" y="196.5">SECTION</text>
<text x="185.3" y="196.5">LAB</text>
<text x="198.9" y="196.5">ACTIVITY</text>
<text x="261.7" y="196.5">SIZE</text>
<text x="217.8" y="204.4">SCALE 1:2</text>
<text x="237.2" y="204.4">SHEET 1 OF 1</text>
</g>
<g font-size="3.2">
<text x="44.2" y="210.4">5</text>
<text x="94.6" y="210.3">4</text>
<text x="143.1" y="210.4">3</text>
<text x="193.2" y="210.3">2</text>
<text x="245.4" y="210.6">1</text>
</g>
<text font-size="3" x="14" y="213.5">SOLIDWORKS Educational Product. For Instructional Use Only.</text>
<g font-size="2.8">
<text x="217.2" y="196.4">DIMENSIONS ARE IN MM</text>
<text x="217.2" y="199.2">ANGLES ARE IN DEGREES</text>
</g>
</svg>
